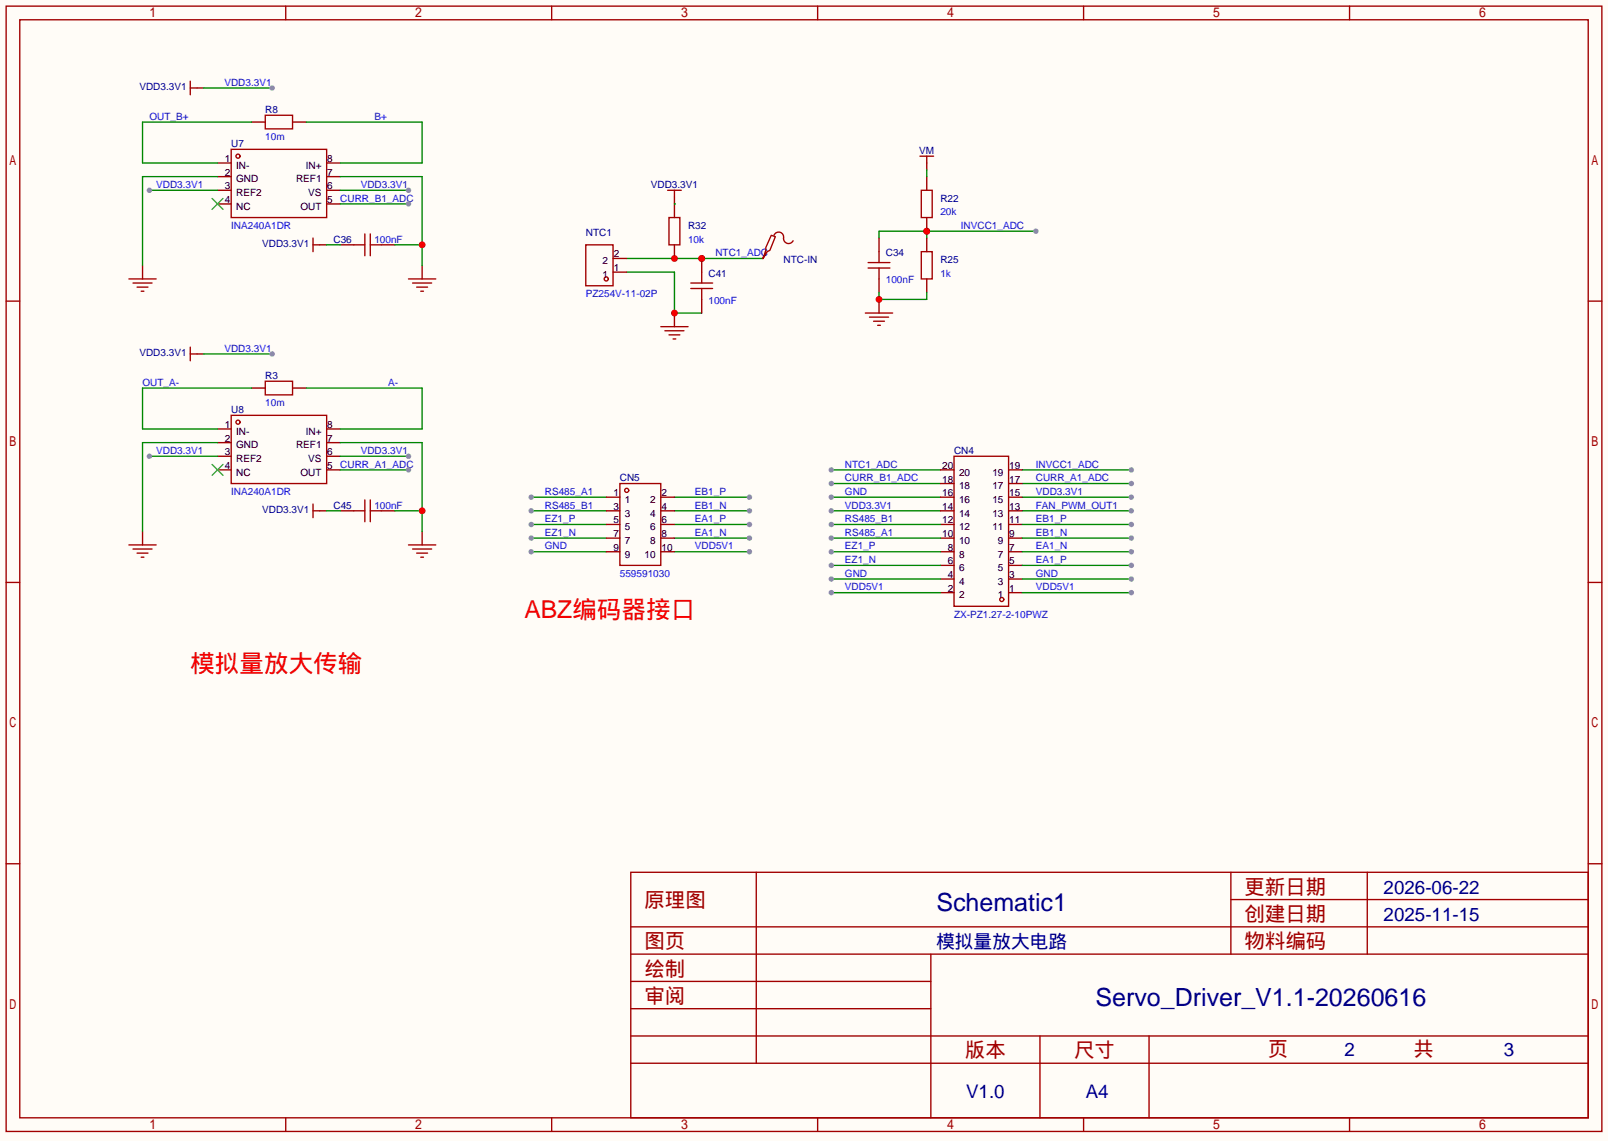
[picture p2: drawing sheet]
<svg xmlns="http://www.w3.org/2000/svg" width="299mm" height="212mm" viewBox="0 0 299 212" stroke-linecap="round" stroke-linejoin="round" font-family="sans-serif">
<path d="M0 0h299.5v212.5h-299.5z" fill="#fffcf7"/>
<g fill="none" stroke="#a10000" stroke-width=".25">
<path d="M1.1 1.1h297.2v209.6h-297.2zM3.7 3.7h292.1v204.5h-292.1zM53.2 1.1v2.6M102.7 1.1v2.6M152.3 1.1v2.6M201.8 1.1v2.6M251.3 1.1v2.6M1.1 56.1h2.6M65.9 45.6h2M67.9 43.6v4M69 43.6v4M69 45.6h2"/>
<path d="M295.8 56.1h2.5M65.9 95.1h2M67.9 93.1v4.1M69 93.1v4.1M69 95.1h2M1.1 108.5h2.6M295.8 108.5h2.5M1.1 160.8h2.6M117.5 162.4h178.3v45.8h-178.3zM117.5 177.7h178.3M117.5 172.6h178.3M140.8 162.4v35.6"/>
<path d="M173.4 177.7v30.5M229.2 162.4v15.3M229.2 167.5h66.6M254.6 162.4v15.3M295.8 160.8h2.5M117.5 182.8h55.9M117.5 198h178.3M117.5 192.9h178.3M117.5 187.8h55.9M193.7 192.9v15.3M214 192.9v15.3M53.2 208.2v2.5"/>
<path d="M102.7 208.2v2.5M152.3 208.2v2.5M201.8 208.2v2.5M251.3 208.2v2.5"/>
</g>
<path d="M63.4 45.6h2.5M71 45.6h2.5M63.4 95.1h2.5M71 95.1h2.5" fill="none" stroke="#870000" stroke-width=".25"/>
<path d="M172.6 43.1v1.2M192.9 43.1h-29.2v1.2" fill="none" stroke="#008700" stroke-width=".25"/>
<circle cx="172.6" cy="43.1" r=".63" fill="#c00"/>
<circle cx="192.9" cy="43.1" r=".51" fill="#999"/>
<path d="M172.6 40.5v2.6M172.6 44.3v2.6M172.6 51.9v2.6" fill="none" stroke="#870000" stroke-width=".25"/>
<path d="M171.6 46.9h2v5h-2z" fill="none" stroke="#a10000" stroke-width=".25"/>
<circle cx="172.6" cy="43.1" r=".63" fill="#c00"/>
<path d="M172.6 32.9v2.5M163.7 44.3v2.6M163.7 51.9v2.6M163.7 55.8v2.5" fill="none" stroke="#870000" stroke-width=".25"/>
<path d="M171.6 35.4h2v5.1h-2zM161.7 49.9h4M161.7 48.9h4M163.7 46.9v2M163.7 49.9v2" fill="none" stroke="#a10000" stroke-width=".25"/>
<path d="M163.7 54.5v1.3h8.9v-1.3" fill="none" stroke="#008700" stroke-width=".25"/>
<circle cx="163.7" cy="55.8" r=".63" fill="#c00"/>
<path d="M171.3 29.1h2.6M172.6 29.1v1.3M161.2 58.3h5M161.9 59.1h3.6M162.7 59.8h2M123.1 60.8h5M123.8 61.6h3.6M124.6 62.4h2M125.3 63.1h.6M163.4 60.6h.6" fill="none" stroke="#a10000" stroke-width=".25"/>
<path d="M172.6 30.4v1.2M125.6 58.3v2.5" fill="none" stroke="#870000" stroke-width=".25"/>
<path d="M172.6 31.6v1.3M116.7 50.7h8.9v7.6h5.1" fill="none" stroke="#008700" stroke-width=".25"/>
<circle cx="125.6" cy="58.3" r=".63" fill="#c00"/>
<path d="M125.6 36.7v3.8M125.6 45.6v2.5" fill="none" stroke="#870000" stroke-width=".25"/>
<path d="M124.3 35.4h2.6M125.6 35.4v1.3M124.6 40.5h2v5.1h-2z" fill="none" stroke="#a10000" stroke-width=".25"/>
<path d="M125.6 38h.1M116.7 48.1h25.4" fill="none" stroke="#008700" stroke-width=".25"/>
<g fill="#c00">
<circle cx="125.6" cy="48.1" r=".63"/>
<circle cx="130.7" cy="48.1" r=".63"/>
</g>
<path d="M128.7 53.7h4M128.7 52.7h4M130.7 50.7v2" fill="none" stroke="#a10000" stroke-width=".25"/>
<path d="M130.7 48.1v2.6M130.7 55.8v2.5" fill="none" stroke="#870000" stroke-width=".25"/>
<circle cx="130.7" cy="48.1" r=".63" fill="#c00"/>
<g fill="none" stroke="#a10000" stroke-width=".25">
<path d="M35.4 15.1v2.6M35.4 16.4h1.3M58.3 44.3v2.6M58.3 45.6h1.3M109.1 45.6h5.1v7.6h-5.1zM130.7 53.7v2.1M35.4 64.6v2.6M35.4 65.9h1.3M58.3 93.9v2.5M58.3 95.1h1.3"/>
<circle cx="112.9" cy="51.9" r=".38"/>
</g>
<path d="M36.7 16.4h1.3M59.6 45.6h1.2M114.2 50.7h2.5M114.2 48.1h2.5M36.7 65.9h1.3M59.6 95.1h1.2" fill="none" stroke="#870000" stroke-width=".25"/>
<path d="M98.9 92.6h14" fill="none" stroke="#008700" stroke-width=".25"/>
<circle cx="98.9" cy="92.6" r=".51" fill="#999"/>
<path d="M98.9 95.1h14" fill="none" stroke="#008700" stroke-width=".25"/>
<circle cx="98.9" cy="95.1" r=".51" fill="#999"/>
<path d="M98.9 97.7h14" fill="none" stroke="#008700" stroke-width=".25"/>
<circle cx="98.9" cy="97.7" r=".51" fill="#999"/>
<path d="M98.9 100.2h14" fill="none" stroke="#008700" stroke-width=".25"/>
<circle cx="98.9" cy="100.2" r=".51" fill="#999"/>
<path d="M98.9 102.7h14" fill="none" stroke="#008700" stroke-width=".25"/>
<circle cx="98.9" cy="102.7" r=".51" fill="#999"/>
<path d="M125.6 92.6h14" fill="none" stroke="#008700" stroke-width=".25"/>
<circle cx="139.6" cy="92.6" r=".51" fill="#999"/>
<path d="M125.6 95.1h14" fill="none" stroke="#008700" stroke-width=".25"/>
<circle cx="139.6" cy="95.1" r=".51" fill="#999"/>
<path d="M125.6 97.7h14" fill="none" stroke="#008700" stroke-width=".25"/>
<circle cx="139.6" cy="97.7" r=".51" fill="#999"/>
<path d="M125.6 100.2h14" fill="none" stroke="#008700" stroke-width=".25"/>
<circle cx="139.6" cy="100.2" r=".51" fill="#999"/>
<path d="M125.6 102.7h14" fill="none" stroke="#008700" stroke-width=".25"/>
<circle cx="139.6" cy="102.7" r=".51" fill="#999"/>
<path d="M154.8 95.1h20.3" fill="none" stroke="#008700" stroke-width=".25"/>
<circle cx="154.8" cy="95.1" r=".51" fill="#999"/>
<path d="M190.4 95.1h20.3" fill="none" stroke="#008700" stroke-width=".25"/>
<circle cx="210.7" cy="95.1" r=".51" fill="#999"/>
<path d="M190.4 90h20.3" fill="none" stroke="#008700" stroke-width=".25"/>
<circle cx="210.7" cy="90" r=".51" fill="#999"/>
<path d="M190.4 92.6h20.3" fill="none" stroke="#008700" stroke-width=".25"/>
<circle cx="210.7" cy="92.6" r=".51" fill="#999"/>
<path d="M154.8 90h20.3" fill="none" stroke="#008700" stroke-width=".25"/>
<circle cx="154.8" cy="90" r=".51" fill="#999"/>
<path d="M154.8 92.6h20.3" fill="none" stroke="#008700" stroke-width=".25"/>
<circle cx="154.8" cy="92.6" r=".51" fill="#999"/>
<path d="M190.4 87.5h20.3" fill="none" stroke="#008700" stroke-width=".25"/>
<circle cx="210.7" cy="87.5" r=".51" fill="#999"/>
<path d="M154.8 87.5h20.3" fill="none" stroke="#008700" stroke-width=".25"/>
<circle cx="154.8" cy="87.5" r=".51" fill="#999"/>
<g fill="none" stroke="#a10000" stroke-width=".25">
<path d="M115.4 90h7.7v15.3h-7.7zM177.7 85h10.1v27.9h-10.1z"/>
<circle cx="116.7" cy="91.3" r=".38"/>
<circle cx="186.6" cy="111.6" r=".38"/>
</g>
<g fill="none" stroke="#870000" stroke-width=".25">
<path d="M112.9 92.6h2.5M112.9 95.1h2.5M112.9 97.7h2.5M123.1 92.6h2.5M123.1 95.1h2.5M123.1 97.7h2.5M175.1 92.6h2.6M175.1 95.1h2.6M175.1 97.7h2.6M175.1 87.5h2.6M175.1 90h2.6M187.8 92.6h2.6"/>
<path d="M187.8 95.1h2.6M187.8 97.7h2.6M187.8 87.5h2.6M187.8 90h2.6M112.9 102.7h2.5M112.9 100.2h2.5M123.1 102.7h2.5M123.1 100.2h2.5M175.1 102.7h2.6M175.1 100.2h2.6M175.1 110.4h2.6M175.1 107.8h2.6"/>
<path d="M175.1 105.3h2.6M187.8 102.7h2.6M187.8 100.2h2.6M187.8 110.4h2.6M187.8 107.8h2.6M187.8 105.3h2.6"/>
</g>
<path d="M154.8 105.3h20.3" fill="none" stroke="#008700" stroke-width=".25"/>
<circle cx="154.8" cy="105.3" r=".51" fill="#999"/>
<path d="M154.8 102.7h20.3" fill="none" stroke="#008700" stroke-width=".25"/>
<circle cx="154.8" cy="102.7" r=".51" fill="#999"/>
<path d="M154.8 110.4h20.3" fill="none" stroke="#008700" stroke-width=".25"/>
<circle cx="154.8" cy="110.4" r=".51" fill="#999"/>
<path d="M154.8 107.8h20.3" fill="none" stroke="#008700" stroke-width=".25"/>
<circle cx="154.8" cy="107.8" r=".51" fill="#999"/>
<path d="M154.8 100.2h20.3" fill="none" stroke="#008700" stroke-width=".25"/>
<circle cx="154.8" cy="100.2" r=".51" fill="#999"/>
<path d="M154.8 97.7h20.3" fill="none" stroke="#008700" stroke-width=".25"/>
<circle cx="154.8" cy="97.7" r=".51" fill="#999"/>
<path d="M190.4 110.4h20.3" fill="none" stroke="#008700" stroke-width=".25"/>
<circle cx="210.7" cy="110.4" r=".51" fill="#999"/>
<path d="M190.4 107.8h20.3" fill="none" stroke="#008700" stroke-width=".25"/>
<circle cx="210.7" cy="107.8" r=".51" fill="#999"/>
<path d="M190.4 105.3h20.3" fill="none" stroke="#008700" stroke-width=".25"/>
<circle cx="210.7" cy="105.3" r=".51" fill="#999"/>
<path d="M190.4 102.7h20.3" fill="none" stroke="#008700" stroke-width=".25"/>
<circle cx="210.7" cy="102.7" r=".51" fill="#999"/>
<path d="M190.4 100.2h20.3" fill="none" stroke="#008700" stroke-width=".25"/>
<circle cx="210.7" cy="100.2" r=".51" fill="#999"/>
<path d="M190.4 97.7h20.3" fill="none" stroke="#008700" stroke-width=".25"/>
<circle cx="210.7" cy="97.7" r=".51" fill="#999"/>
<g fill="none" stroke="#870000" stroke-width=".25">
<path d="M40.5 30.4h2.6M40.5 32.9h2.6M40.5 35.4h2.6M40.5 38h2.6M46.9 22.7h2.5M54.5 22.7h2.5M60.8 30.4h2.6M60.8 32.9h2.6M60.8 35.4h2.6M60.8 38h2.6M26.5 49.4v2.5M78.6 49.4v2.5"/>
<path d="M142.1 47.9v.2M40.5 79.9h2.6M46.9 72.3h2.5M54.5 72.3h2.5M60.8 79.9h2.6M26.5 98.9v2.6M40.5 82.4h2.6M40.5 85h2.6M40.5 87.5h2.6M60.8 82.4h2.6M60.8 85h2.6M60.8 87.5h2.6"/>
<path d="M78.6 98.9v2.6"/>
</g>
<g fill="none" stroke="#a10000" stroke-width=".25">
<path d="M43.1 27.8h17.7v12.7h-17.7zM49.4 21.5h5.1v2.5h-5.1zM24 51.9h5.1M24.8 52.7h3.5M25.5 53.5h2.1M26.3 54.2h.5M76.1 51.9h5.1M76.8 52.7h3.6M77.6 53.5h2M78.4 54.2h.5M143.6 43.8l.8 .3-1 2.5-.5 .3-.8 1.2 .5-1.5v-.5zM144.1 43.8a.93 .93 0 0 1 1.2-.5 .93 .93 0 0 1 .6 1 .94 .94 0 0 0 .7 1 .94 .94 0 0 0 1.1-.5"/>
<path d="M43.1 77.3h17.7v12.7h-17.7zM49.4 71h5.1v2.5h-5.1zM24 101.5h5.1M24.8 102.2h3.5M25.5 103h2.1M26.3 103.8h.5M76.1 101.5h5.1M76.8 102.2h3.6M77.6 103h2M78.4 103.8h.5"/>
<circle cx="44.3" cy="29.1" r=".38"/>
<circle cx="44.3" cy="78.6" r=".38"/>
</g>
<path d="M39.5 37l2 2M41.5 37l-2 2M39.5 86.5l2 2M41.5 86.5l-2 2" fill="none" stroke="#3c3" stroke-width=".25"/>
<path d="M40.5 32.9h-14v16.5M46.9 22.7h-20.4v7.7h14M57 22.7h21.6v7.7h-15.2M46.9 72.3h-20.4v7.6h14M57 72.3h21.6v7.6h-15.2M40.5 82.4h-14v16.5M63.4 82.4h15.2v16.5M73.5 95.1h5.1" fill="none" stroke="#008700" stroke-width=".25"/>
<circle cx="78.6" cy="95.1" r=".63" fill="#c00"/>
<path d="M63.4 32.9h15.2v16.5M73.5 45.6h5.1" fill="none" stroke="#008700" stroke-width=".25"/>
<circle cx="78.6" cy="45.6" r=".63" fill="#c00"/>
<path d="M27.8 85h12.7" fill="none" stroke="#008700" stroke-width=".25"/>
<circle cx="27.8" cy="85" r=".51" fill="#999"/>
<path d="M63.4 85h12.7" fill="none" stroke="#008700" stroke-width=".25"/>
<circle cx="76.1" cy="85" r=".51" fill="#999"/>
<path d="M63.4 35.4h12.7" fill="none" stroke="#008700" stroke-width=".25"/>
<circle cx="76.1" cy="35.4" r=".51" fill="#999"/>
<path d="M27.8 35.4h12.7" fill="none" stroke="#008700" stroke-width=".25"/>
<circle cx="27.8" cy="35.4" r=".51" fill="#999"/>
<path d="M60.8 45.6h2.6M60.8 95.1h2.6M63.4 87.5h12.7" fill="none" stroke="#008700" stroke-width=".25"/>
<circle cx="76.1" cy="87.5" r=".51" fill="#999"/>
<path d="M63.4 38h12.7" fill="none" stroke="#008700" stroke-width=".25"/>
<circle cx="76.1" cy="38" r=".51" fill="#999"/>
<path d="M38 65.9h12.7" fill="none" stroke="#008700" stroke-width=".25"/>
<circle cx="50.7" cy="65.9" r=".51" fill="#999"/>
<path d="M38 16.4h12.7" fill="none" stroke="#008700" stroke-width=".25"/>
<circle cx="50.7" cy="16.4" r=".51" fill="#999"/>
<g font-size="4.7" fill="#000080">
<text x="174.4" y="169.6">Schematic1</text>
<text x="204" y="187.4">Servo_Driver_V1.1-20260616</text>
</g>
<g font-size="4.6" fill="#f00">
<text x="97.7" y="115">ABZ编码器接口</text>
<text x="35.4" y="125.2">模拟量放大传输</text>
</g>
<g font-size="3.8" fill="#a00000">
<text x="231.8" y="166.4">更新日期</text>
<text x="120" y="169">原理图</text>
<text x="231.8" y="171.5">创建日期</text>
<text x="120" y="176.6">图页</text>
<text x="231.8" y="176.6">物料编码</text>
<text x="120" y="181.7">绘制</text>
<text x="120" y="186.7">审阅</text>
<text x="179.7" y="196.9">版本</text>
<text x="200" y="196.9">尺寸</text>
<text x="236.1" y="196.6">页</text>
<text x="263.3" y="196.6">共</text>
</g>
<g font-size="3.5" fill="#000080">
<text x="257.7" y="166.5">2026-06-22</text>
<text x="257.7" y="171.5">2025-11-15</text>
<text x="174.3" y="176.6">模拟量放大电路</text>
<text x="250.4" y="196.7">2</text>
<text x="280.1" y="196.7">3</text>
<text x="179.9" y="204.6">V1.0</text>
<text x="202.2" y="204.6">A4</text>
</g>
<g font-size="1.9" fill="#000080">
<text x="26" y="16.7">VDD3.3V1</text>
<text x="49.4" y="21">R8</text>
<text x="43.1" y="27.4">U7</text>
<text x="171.2" y="28.7">VM</text>
<text x="121.2" y="35">VDD3.3V1</text>
<text x="175.1" y="37.5">R22</text>
<text x="48.8" y="45.9">VDD3.3V1</text>
<text x="62.1" y="45.2">C36</text>
<text x="109.1" y="43.9">NTC1</text>
<text x="128.1" y="42.6">R32</text>
<text x="165" y="47.7">C34</text>
<text x="132" y="51.5">C41</text>
<text x="145.9" y="49">NTC-IN</text>
<text x="175.1" y="49">R25</text>
<text x="26" y="66.3">VDD3.3V1</text>
<text x="49.4" y="70.6">R3</text>
<text x="43.1" y="76.9">U8</text>
<text x="115.4" y="89.6">CN5</text>
<text x="177.7" y="84.5">CN4</text>
<text x="48.8" y="95.5">VDD3.3V1</text>
<text x="62.1" y="94.7">C45</text>
</g>
<g font-size="1.9" fill="#00f">
<text x="41.8" y="16">VDD3.3V1</text>
<text x="27.8" y="22.3">OUT_B+</text>
<text x="69.7" y="22.3">B+</text>
<text x="49.4" y="26.1">10m</text>
<text x="29.1" y="35">VDD3.3V1</text>
<text x="67.2" y="35">VDD3.3V1</text>
<text x="63.4" y="37.5">CURR_B1_ADC</text>
<text x="175.1" y="40.1">20k</text>
<text x="43.1" y="42.6">INA240A1DR</text>
<text x="69.7" y="45.2">100nF</text>
<text x="128.1" y="45.2">10k</text>
<text x="133.2" y="47.7">NTC1_ADC</text>
<text x="178.9" y="42.6">INVCC1_ADC</text>
<text x="165" y="52.8">100nF</text>
<text x="175.1" y="51.5">1k</text>
<text x="109.1" y="55.3">PZ254V-11-02P</text>
<text x="132" y="56.6">100nF</text>
<text x="41.8" y="65.5">VDD3.3V1</text>
<text x="26.5" y="71.8">OUT_A-</text>
<text x="72.3" y="71.8">A-</text>
<text x="49.4" y="75.6">10m</text>
<text x="29.1" y="84.5">VDD3.3V1</text>
<text x="63.4" y="87.1">CURR_A1_ADC</text>
<text x="67.2" y="84.5">VDD3.3V1</text>
<text x="157.4" y="89.6">CURR_B1_ADC</text>
<text x="157.4" y="87.1">NTC1_ADC</text>
<text x="192.9" y="89.6">CURR_A1_ADC</text>
<text x="192.9" y="87.1">INVCC1_ADC</text>
<text x="43.1" y="92.2">INA240A1DR</text>
<text x="69.7" y="94.7">100nF</text>
<text x="101.5" y="92.2">RS485_A1</text>
<text x="101.5" y="94.7">RS485_B1</text>
<text x="129.4" y="92.2">EB1_P</text>
<text x="129.4" y="94.7">EB1_N</text>
<text x="157.4" y="94.7">VDD3.3V1</text>
<text x="157.4" y="92.2">GND</text>
<text x="192.9" y="94.7">FAN_PWM_OUT1</text>
<text x="192.9" y="92.2">VDD3.3V1</text>
<text x="101.5" y="97.2">EZ1_P</text>
<text x="101.5" y="99.8">EZ1_N</text>
<text x="129.4" y="97.2">EA1_P</text>
<text x="129.4" y="99.8">EA1_N</text>
<text x="157.4" y="99.8">RS485_A1</text>
<text x="157.4" y="97.2">RS485_B1</text>
<text x="192.9" y="99.8">EB1_N</text>
<text x="192.9" y="97.2">EB1_P</text>
<text x="101.5" y="102.3">GND</text>
<text x="115.4" y="107.4">559591030</text>
<text x="129.4" y="102.3">VDD5V1</text>
<text x="157.4" y="104.9">EZ1_N</text>
<text x="157.4" y="102.3">EZ1_P</text>
<text x="157.4" y="107.4">GND</text>
<text x="192.9" y="107.4">GND</text>
<text x="192.9" y="104.9">EA1_P</text>
<text x="192.9" y="102.3">EA1_N</text>
<text x="157.4" y="109.9">VDD5V1</text>
<text x="192.9" y="109.9">VDD5V1</text>
<text x="177.7" y="115">ZX-PZ1.27-2-10PWZ</text>
</g>
<g font-size="1.9">
<text x="41.9" y="30.2">1</text>
<text x="41.9" y="32.7">2</text>
<text x="41.9" y="35.2">3</text>
<text x="44" y="31.4">IN-</text>
<text x="44" y="34">GND</text>
<text x="55.1" y="34">REF1</text>
<text x="56.9" y="31.4">IN+</text>
<text x="61" y="35.2">6</text>
<text x="61" y="32.7">7</text>
<text x="61" y="30.2">8</text>
<text x="41.9" y="37.8">4</text>
<text x="44" y="36.5">REF2</text>
<text x="44" y="39.1">NC</text>
<text x="56" y="39.1">OUT</text>
<text x="57.4" y="36.5">VS</text>
<text x="61" y="37.8">5</text>
<text x="114.3" y="47.9">2</text>
<text x="112.2" y="51.8">1</text>
<text x="112.2" y="49.2">2</text>
<text x="114.3" y="50.5">1</text>
<text x="41.9" y="79.7">1</text>
<text x="41.9" y="82.2">2</text>
<text x="44" y="81">IN-</text>
<text x="44" y="83.5">GND</text>
<text x="55.1" y="83.5">REF1</text>
<text x="56.9" y="81">IN+</text>
<text x="61" y="82.2">7</text>
<text x="61" y="79.7">8</text>
<text x="41.9" y="84.8">3</text>
<text x="41.9" y="87.3">4</text>
<text x="44" y="86">REF2</text>
<text x="44" y="88.6">NC</text>
<text x="56" y="88.6">OUT</text>
<text x="57.4" y="86">VS</text>
<text x="61" y="87.3">5</text>
<text x="61" y="84.8">6</text>
<text x="175.5" y="87.3">20</text>
<text x="175.5" y="89.9">18</text>
<text x="178.6" y="88.6">20</text>
<text x="184.8" y="88.6">19</text>
<text x="188" y="89.9">17</text>
<text x="188" y="87.3">19</text>
<text x="114.3" y="92.4">1</text>
<text x="114.3" y="94.9">3</text>
<text x="116.4" y="93.7">1</text>
<text x="121.1" y="93.7">2</text>
<text x="123.2" y="94.9">4</text>
<text x="123.2" y="92.4">2</text>
<text x="175.5" y="92.4">16</text>
<text x="175.5" y="94.9">14</text>
<text x="178.6" y="91.1">18</text>
<text x="178.6" y="93.7">16</text>
<text x="184.8" y="93.7">15</text>
<text x="184.8" y="91.1">17</text>
<text x="188" y="94.9">13</text>
<text x="188" y="92.4">15</text>
<text x="114.3" y="97.5">5</text>
<text x="114.3" y="100">7</text>
<text x="116.4" y="96.2">3</text>
<text x="116.4" y="98.7">5</text>
<text x="116.4" y="101.3">7</text>
<text x="121.1" y="101.3">8</text>
<text x="121.1" y="98.7">6</text>
<text x="121.1" y="96.2">4</text>
<text x="123.2" y="100">8</text>
<text x="123.2" y="97.5">6</text>
<text x="175.5" y="97.5">12</text>
<text x="175.5" y="100">10</text>
<text x="178.6" y="96.2">14</text>
<text x="178.6" y="98.7">12</text>
<text x="178.6" y="101.3">10</text>
<text x="184.8" y="98.7">11</text>
<text x="184.8" y="96.2">13</text>
<text x="185.9" y="101.3">9</text>
<text x="188" y="100">9</text>
<text x="188" y="97.5">11</text>
<text x="114.3" y="102.6">9</text>
<text x="116.4" y="103.8">9</text>
<text x="120.1" y="103.8">10</text>
<text x="123.2" y="102.6">10</text>
<text x="176.5" y="102.6">8</text>
<text x="176.5" y="105.1">6</text>
<text x="176.5" y="107.6">4</text>
<text x="178.6" y="103.8">8</text>
<text x="178.6" y="106.4">6</text>
<text x="185.9" y="106.4">5</text>
<text x="185.9" y="103.8">7</text>
<text x="188" y="107.6">3</text>
<text x="188" y="105.1">5</text>
<text x="188" y="102.6">7</text>
<text x="176.5" y="110.2">2</text>
<text x="178.6" y="108.9">4</text>
<text x="178.6" y="111.4">2</text>
<text x="185.9" y="111.4">1</text>
<text x="185.9" y="108.9">3</text>
<text x="188" y="110.2">1</text>
</g>
</svg>
